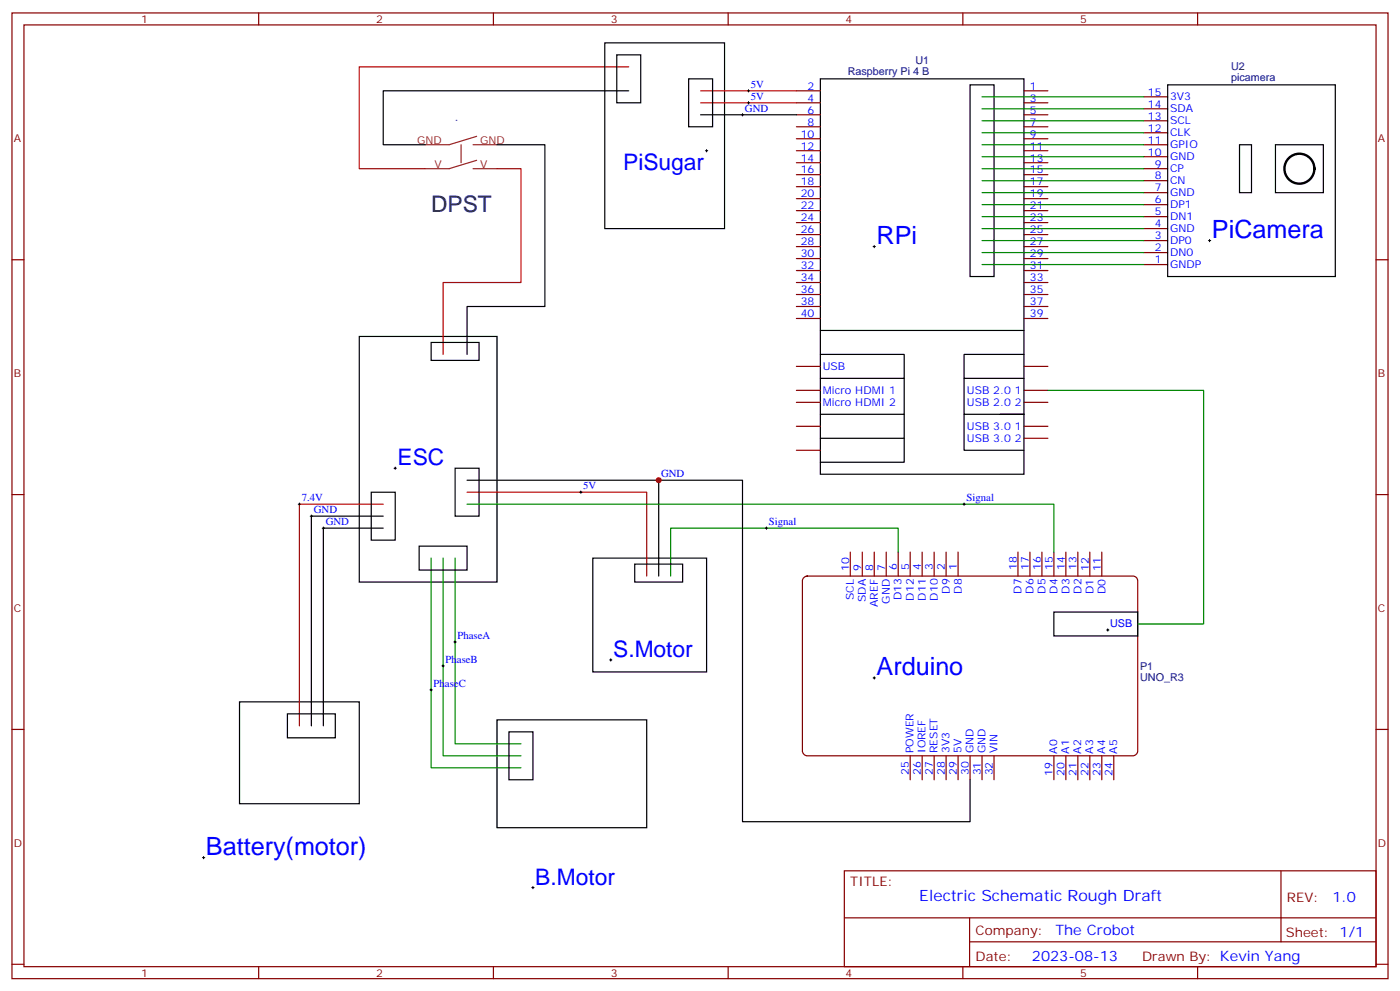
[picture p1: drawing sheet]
<svg xmlns="http://www.w3.org/2000/svg" width="412mm" height="292mm" viewBox="0 0 412 292" stroke-linecap="round" stroke-linejoin="round" font-family="sans-serif">
<g fill="none" stroke="#870000" stroke-width=".35">
<path d="M3.5 3.8h405.4v284.3h-405.4zM7.1 7.3h398.2v277.3h-398.2zM76.2 3.8v3.5M145.3 3.8v3.5M214.5 3.8v3.5M283.6 3.8v3.5M352.8 3.8v3.5M234.6 26.7h7.1M234.6 30.3h7.1M234.6 33.8h7.1M234.6 37.3h7.1M301.6 26.7h7.1"/>
<path d="M301.6 30.3h7.1M301.6 33.8h7.1M301.6 37.3h7.1M336.9 28.5h7.1M336.9 32h7.1M336.9 35.6h7.1M336.9 39.1h7.1M234.6 40.9h7.1M234.6 44.4h7.1M234.6 47.9h7.1M234.6 51.4h7.1M234.6 55h7.1"/>
<path d="M234.6 58.5h7.1M301.6 40.9h7.1M301.6 44.4h7.1M301.6 47.9h7.1M301.6 51.4h7.1M301.6 55h7.1M301.6 58.5h7.1M336.9 42.6h7.1M336.9 46.1h7.1M336.9 49.7h7.1M336.9 53.2h7.1M336.9 56.7h7.1"/>
<path d="M3.5 76.5h3.6M234.6 62h7.1M234.6 65.5h7.1M234.6 69.1h7.1M234.6 72.6h7.1M234.6 76.1h7.1M234.6 79.7h7.1M301.6 62h7.1M301.6 65.5h7.1M301.6 69.1h7.1M301.6 72.6h7.1M301.6 76.1h7.1"/>
<path d="M301.6 79.7h7.1M336.9 60.3h7.1M336.9 63.8h7.1M336.9 67.3h7.1M336.9 70.8h7.1M336.9 74.4h7.1M336.9 77.9h7.1M405.3 76.5h3.6M234.6 83.2h7.1M234.6 86.7h7.1M234.6 90.2h7.1M234.6 93.8h7.1"/>
<path d="M301.6 83.2h7.1M301.6 86.7h7.1M301.6 90.2h7.1M301.6 93.8h7.1M234.6 107.9h7.1M234.6 114.9h7.1M234.6 118.5h7.1M301.6 107.9h7.1M301.6 114.9h7.1M301.6 118.5h7.1M234.6 125.5h7.1M234.6 132.6h7.1"/>
<path d="M301.6 125.5h7.1M301.6 129h7.1M3.5 145.6h3.6M405.3 145.6h3.6M250.5 162.6v7M254 162.6v7M257.5 162.6v7M261.1 162.6v7M264.6 162.6v7M268.1 162.6v7M271.6 162.6v7M275.2 162.6v7"/>
<path d="M278.7 162.6v7M282.2 162.6v7M299.9 162.6v7M303.4 162.6v7M306.9 162.6v7M310.4 162.6v7M314 162.6v7M317.5 162.6v7M321 162.6v7M324.6 162.6v7M3.5 214.8h3.6M405.3 214.8h3.6"/>
<path d="M268.1 222.5v7.1M271.6 222.5v7.1M275.2 222.5v7.1M278.7 222.5v7.1M282.2 222.5v7.1M285.8 222.5v7.1M289.3 222.5v7.1M292.8 222.5v7.1M310.4 222.5v7.1M314 222.5v7.1M317.5 222.5v7.1M321 222.5v7.1"/>
<path d="M324.6 222.5v7.1M328.1 222.5v7.1M248.7 256.4h156.6v28.2h-156.6zM377.3 256.4v20.9M248.7 270.2h156.5M285.6 277.3h119.6M285.6 270.2v14.2M3.5 283.9h3.6M76.2 284.6v3.5M145.3 284.6v3.5M214.5 284.6v3.5M283.6 284.6v3.5"/>
<path d="M352.8 284.6v3.5M405.3 283.9h3.6"/>
</g>
<g fill="none" stroke="#000" stroke-width=".35">
<path d="M178.2 12.6h35.2v54.7h-35.2zM181.7 16.2h7v14.1h-7zM185.2 26.7h-72.3v15.9h12.3M202.8 23.2h7.1v14.1h-7.1zM206.4 33.8h28.2M241.7 23.2h59.9v116.4h-59.9zM285.8 25h7v56.4h-7zM344 25h49.3v56.4h-49.3zM146.4 42.6h14.1v47.6h-22.9v14.2M365.1 42.6h3.6v14.1h-3.6zM375.7 42.6h14.1v14.1h-14.1zM105.8 99.1h40.6v72.3h-40.6z"/>
<path d="M241.7 97.3h59.9M127 100.8h14.1v5.3h-14.1zM241.7 104.4h24.6v7h-24.6M266.3 111.4v10.6h-24.6M284 111.4v10.6h17.6h-7M301.6 104.4h-17.6v7h17.6M134.1 137.9h7v14.1h-7zM241.7 129h24.6M266.3 122v14.1h-24.6M284 122v10.6h17.6M109.4 144.9h7v14.1h-7zM112.9 152h-21.2v61.7"/>
<path d="M112.9 155.5h-17.7v58.2M137.6 141.4h56.4v28.2M194 141.4h24.7v100.5h67.1v-12.3M123.5 160.8h14.1v7.1h-14.1zM174.6 164.3h33.5v33.5h-33.5zM187 166.1h14.1v5.3h-14.1zM310.4 180.2h24.7v7.1h-24.7zM70.6 206.7h35.2v29.9h-35.2zM84.7 210.2h14.1v7h-14.1zM146.4 211.9h44.1v31.8h-44.1zM149.9 215.5h7.1v14.1h-7.1z"/>
</g>
<circle cx="382.8" cy="49.7" r="4.4" fill="none" stroke="#000" stroke-width=".71"/>
<g fill="none" stroke="#008700" stroke-width=".35">
<path d="M289.3 28.5h47.6M289.3 32h47.6M289.3 35.6h47.6M289.3 39.1h47.6M289.3 42.6h47.6M289.3 46.1h47.6M289.3 49.7h47.6M289.3 53.2h47.6M289.3 56.7h47.6M289.3 60.3h47.6M289.3 63.8h47.6M289.3 67.3h47.6"/>
<path d="M289.3 70.8h47.6M289.3 74.4h47.6M289.3 77.9h47.6M308.7 114.9h45.8v68.8h-19.4M137.6 148.4h172.8v14.2M127 164.3v61.8h26.5M130.5 164.3v58.2h23M134.1 164.3v54.7h19.4M264.6 162.6v-7.1h-67v14.1"/>
</g>
<path d="M236.7 170.2l1.1-.6h95.9a1.41 1.41 0 0 1 1.4 1.4v50.1a1.51 1.51 0 0 1-1.4 1.4h-95.9a1.51 1.51 0 0 1-1.4-1.4v-50.1z" fill="none" stroke="#800000" stroke-width=".35"/>
<g fill="none" stroke="#000" stroke-width=".29">
<path d="M218.4 33.8h.7M218.7 33.4v.7M220.1 26.7h.7M220.1 30.3h.7M220.5 26.4v.7M220.5 29.9v.7M207.8 44.4h.7M208.1 44v.7M257.2 72.6h.7M257.5 72.2v.8M356 70.8h.7M356.3 70.5v.7"/>
<path d="M116.1 137.9h.7M116.4 137.5v.7M87.8 148.4h.7M88.2 148.1v.7M91.4 152h.7M91.7 151.6v.7M94.9 155.5h.7M95.2 155.2v.7M170.7 144.9h.7M171.1 144.6v.7M193.7 141.4h.7M194 141v.7"/>
<path d="M225.4 155.5h.7M225.8 155.2v.7M283.6 148.4h.7M284 148.1v.7M130.2 196.1h.7M130.5 195.7v.7M133.7 189h.7M134.1 188.7v.7M179.6 194.3h.7M179.9 194v.7M257.2 199.6h.7M257.5 199.2v.8"/>
<path d="M326 185.5h.7M326.3 185.1v.7M126.6 203.1h.8M127 202.8v.7M59.6 252.5h.7M60 252.2v.7M156.6 261.3h.7M157 261v.7"/>
</g>
<path d="M135.8 42.6v5.3M139.3 42.6h7.1M139.3 49.7h7.1M140.4 47.2l-8.1 2.5h-7.1M140.4 40.1l-8.1 2.5h-7.1" fill="none" stroke="#8c2424" stroke-width=".35"/>
<path d="M185.2 19.7h-79.4v30h19.4M206.4 26.7h28.2M206.4 30.3h28.2M146.4 49.7h7.1v33.5h-23v21.2M112.9 148.4h-24.7v65.3M137.6 144.9h52.9v24.7" fill="none" stroke="#c00" stroke-width=".35"/>
<circle cx="194" cy="141.4" r=".88" fill="#c00"/>
<g font-size="7.4" fill="#00f">
<text x="258.2" y="71.7">RPi</text>
<text x="357" y="70">PiCamera</text>
<text x="258.2" y="198.7">Arduino</text>
<text x="60.7" y="251.6">Battery(motor)</text>
</g>
<g font-size="6.7" fill="#00f">
<text x="183.6" y="50.2">PiSugar</text>
<text x="117.1" y="137">ESC</text>
<text x="180.6" y="193.4">S.Motor</text>
<text x="157.7" y="260.5">B.Motor</text>
</g>
<text font-size="6.7" fill="#000080" x="127" y="62.5">DPST</text>
<text font-size="4.6" fill="#00f" x="270.8" y="265.4">Electric Schematic Rough Draft</text>
<g font-size="4.2" fill="#00f">
<text x="392.5" y="265.7">1.0</text>
<text x="310.9" y="275.2">The Crobot</text>
<text x="304" y="283">2023-08-13</text>
</g>
<g font-size="3.9" fill="#800">
<text x="250.5" y="261">TITLE:</text>
<text x="379.1" y="265.7">REV:</text>
<text x="287.4" y="275.2">Company:</text>
<text x="378.7" y="275.8">Sheet: 1/1</text>
<text x="287.4" y="282.9">Date:</text>
<text x="336.4" y="282.9">Drawn By: Kevin Yang</text>
</g>
<g font-size="3.2" fill="#800">
<text x="41.6" y="6.8">1</text>
<text x="110.8" y="6.8">2</text>
<text x="179.9" y="6.8">3</text>
<text x="249.1" y="6.8">4</text>
<text x="318.2" y="6.8">5</text>
<text x="4.1" y="41.9">A</text>
<text x="405.9" y="41.9">A</text>
<text x="4.1" y="111.1">B</text>
<text x="405.9" y="111.1">B</text>
<text x="4.1" y="180.2">C</text>
<text x="405.9" y="180.2">C</text>
<text x="4.1" y="249.3">D</text>
<text x="405.9" y="249.3">D</text>
<text x="41.6" y="287.6">1</text>
<text x="110.8" y="287.6">2</text>
<text x="179.9" y="287.6">3</text>
<text x="249.1" y="287.6">4</text>
<text x="318.2" y="287.6">5</text>
</g>
<g font-size="3.2" fill="#000080">
<text x="249.7" y="22">Raspberry Pi 4 B</text>
<text x="269.7" y="18.8">U1</text>
<text x="362.7" y="23.7">picamera</text>
<text x="362.7" y="20.6">U2</text>
<text x="134.1" y="35.6">.</text>
<text x="335.8" y="197.2">P1</text>
<text x="335.8" y="200.4">UNO_R3</text>
</g>
<g font-size="3.2" fill="#00f">
<text x="221.2" y="25.9">5V</text>
<text x="221.2" y="29.4">5V</text>
<text x="237.9" y="26.4">2</text>
<text x="237.9" y="29.9">4</text>
<text x="303.4" y="26.4">1</text>
<text x="303.4" y="29.9">3</text>
<text x="338.2" y="28.2">15</text>
<text x="344.7" y="29.6">3V3</text>
<text x="219.4" y="32.9">GND</text>
<text x="237.9" y="33.4">6</text>
<text x="303.4" y="33.4">5</text>
<text x="338.2" y="31.7">14</text>
<text x="338.2" y="35.2">13</text>
<text x="344.7" y="33.1">SDA</text>
<text x="235.9" y="40.5">10</text>
<text x="237.9" y="37">8</text>
<text x="303.4" y="37">7</text>
<text x="303.4" y="40.5">9</text>
<text x="338.2" y="38.7">12</text>
<text x="344.7" y="36.6">SCL</text>
<text x="344.7" y="40.1">CLK</text>
<text x="235.9" y="44">12</text>
<text x="235.9" y="47.6">14</text>
<text x="303.4" y="44">11</text>
<text x="303.4" y="47.6">13</text>
<text x="338.2" y="42.3">11</text>
<text x="338.2" y="45.8">10</text>
<text x="344.7" y="43.7">GPIO</text>
<text x="344.7" y="47.2">GND</text>
<text x="235.9" y="51.1">16</text>
<text x="303.4" y="51.1">15</text>
<text x="340.2" y="49.3">9</text>
<text x="340.2" y="52.8">8</text>
<text x="344.7" y="50.7">CP</text>
<text x="235.9" y="54.6">18</text>
<text x="235.9" y="58.1">20</text>
<text x="303.4" y="54.6">17</text>
<text x="303.4" y="58.1">19</text>
<text x="340.2" y="56.4">7</text>
<text x="340.2" y="59.9">6</text>
<text x="344.7" y="54.3">CN</text>
<text x="344.7" y="57.8">GND</text>
<text x="235.9" y="61.7">22</text>
<text x="235.9" y="65.2">24</text>
<text x="303.4" y="61.7">21</text>
<text x="303.4" y="65.2">23</text>
<text x="340.2" y="63.4">5</text>
<text x="344.7" y="61.3">DP1</text>
<text x="344.7" y="64.8">DN1</text>
<text x="235.9" y="68.7">26</text>
<text x="303.4" y="68.7">25</text>
<text x="340.2" y="67">4</text>
<text x="340.2" y="70.5">3</text>
<text x="344.7" y="68.4">GND</text>
<text x="344.7" y="71.9">DP0</text>
<text x="235.9" y="72.2">28</text>
<text x="235.9" y="75.8">30</text>
<text x="303.4" y="72.2">27</text>
<text x="303.4" y="75.8">29</text>
<text x="340.2" y="74">2</text>
<text x="340.2" y="77.5">1</text>
<text x="344.7" y="75.4">DN0</text>
<text x="235.9" y="79.3">32</text>
<text x="235.9" y="82.8">34</text>
<text x="303.4" y="79.3">31</text>
<text x="303.4" y="82.8">33</text>
<text x="344.7" y="79">GNDP</text>
<text x="235.9" y="86.4">36</text>
<text x="235.9" y="89.9">38</text>
<text x="303.4" y="86.4">35</text>
<text x="303.4" y="89.9">37</text>
<text x="235.9" y="93.4">40</text>
<text x="303.4" y="93.4">39</text>
<text x="242.4" y="108.9">USB</text>
<text x="242.4" y="119.5">Micro HDMI 2</text>
<text x="242.4" y="116">Micro HDMI 1</text>
<text x="284.8" y="116">USB 2.0 1</text>
<text x="284.8" y="119.5">USB 2.0 2</text>
<text x="284.8" y="126.6">USB 3.0 1</text>
<text x="284.8" y="130.1">USB 3.0 2</text>
<text x="194.7" y="140.5">GND</text>
<text x="88.9" y="147.6">7.4V</text>
<text x="171.8" y="144">5V</text>
<text x="284.7" y="147.6">Signal</text>
<text x="92.4" y="151.1">GND</text>
<text x="96" y="154.6">GND</text>
<text x="226.5" y="154.6">Signal</text>
<text x="264.2" y="167.8" transform="rotate(-90 264.2 167.8)">6</text>
<text x="267.8" y="167.9" transform="rotate(-90 267.8 167.9)">5</text>
<text x="271.3" y="167.9" transform="rotate(-90 271.3 167.9)">4</text>
<text x="274.8" y="167.9" transform="rotate(-90 274.8 167.9)">3</text>
<text x="278.3" y="167.9" transform="rotate(-90 278.3 167.9)">2</text>
<text x="281.9" y="167.9" transform="rotate(-90 281.9 167.9)">1</text>
<text x="299.5" y="167.9" transform="rotate(-90 299.5 167.9)">18</text>
<text x="303" y="167.9" transform="rotate(-90 303 167.9)">17</text>
<text x="306.6" y="167.9" transform="rotate(-90 306.6 167.9)">16</text>
<text x="310.1" y="167.9" transform="rotate(-90 310.1 167.9)">15</text>
<text x="313.6" y="167.9" transform="rotate(-90 313.6 167.9)">14</text>
<text x="317.1" y="167.9" transform="rotate(-90 317.1 167.9)">13</text>
<text x="250.1" y="168" transform="rotate(-90 250.1 168)">10</text>
<text x="253.7" y="168" transform="rotate(-90 253.7 168)">9</text>
<text x="257.2" y="168" transform="rotate(-90 257.2 168)">8</text>
<text x="260.7" y="168" transform="rotate(-90 260.7 168)">7</text>
<text x="320.7" y="168" transform="rotate(-90 320.7 168)">12</text>
<text x="324.2" y="168" transform="rotate(-90 324.2 168)">11</text>
<text x="251.6" y="176.6" transform="rotate(-90 251.6 176.6)">SCL</text>
<text x="255.1" y="177.3" transform="rotate(-90 255.1 177.3)">SDA</text>
<text x="258.6" y="178.7" transform="rotate(-90 258.6 178.7)">AREF</text>
<text x="262.1" y="177.8" transform="rotate(-90 262.1 177.8)">GND</text>
<text x="265.6" y="176.7" transform="rotate(-90 265.6 176.7)">D13</text>
<text x="269.2" y="176.8" transform="rotate(-90 269.2 176.8)">D12</text>
<text x="272.7" y="176.8" transform="rotate(-90 272.7 176.8)">D11</text>
<text x="276.2" y="176.8" transform="rotate(-90 276.2 176.8)">D10</text>
<text x="279.8" y="174.8" transform="rotate(-90 279.8 174.8)">D9</text>
<text x="283.3" y="174.8" transform="rotate(-90 283.3 174.8)">D8</text>
<text x="300.9" y="174.8" transform="rotate(-90 300.9 174.8)">D7</text>
<text x="304.4" y="174.8" transform="rotate(-90 304.4 174.8)">D6</text>
<text x="308" y="174.8" transform="rotate(-90 308 174.8)">D5</text>
<text x="311.5" y="174.8" transform="rotate(-90 311.5 174.8)">D4</text>
<text x="315" y="174.8" transform="rotate(-90 315 174.8)">D3</text>
<text x="318.6" y="174.8" transform="rotate(-90 318.6 174.8)">D2</text>
<text x="322.1" y="174.9" transform="rotate(-90 322.1 174.9)">D1</text>
<text x="325.6" y="174.9" transform="rotate(-90 325.6 174.9)">D0</text>
<text x="327" y="184.6">USB</text>
<text x="134.8" y="188.1">PhaseA</text>
<text x="131.2" y="195.2">PhaseB</text>
<text x="127.7" y="202.2">PhaseC</text>
<text x="269.1" y="221.7" transform="rotate(-90 269.1 221.7)">POWER</text>
<text x="272.6" y="221.7" transform="rotate(-90 272.6 221.7)">IOREF</text>
<text x="276.2" y="221.7" transform="rotate(-90 276.2 221.7)">RESET</text>
<text x="279.7" y="221.7" transform="rotate(-90 279.7 221.7)">3V3</text>
<text x="283.2" y="221.7" transform="rotate(-90 283.2 221.7)">5V</text>
<text x="286.8" y="221.7" transform="rotate(-90 286.8 221.7)">GND</text>
<text x="290.3" y="221.8" transform="rotate(-90 290.3 221.8)">GND</text>
<text x="293.9" y="221.8" transform="rotate(-90 293.9 221.8)">VIN</text>
<text x="311.4" y="221.9" transform="rotate(-90 311.4 221.9)">A0</text>
<text x="315" y="221.9" transform="rotate(-90 315 221.9)">A1</text>
<text x="318.5" y="221.9" transform="rotate(-90 318.5 221.9)">A2</text>
<text x="322" y="221.9" transform="rotate(-90 322 221.9)">A3</text>
<text x="325.5" y="221.9" transform="rotate(-90 325.5 221.9)">A4</text>
<text x="329.1" y="221.9" transform="rotate(-90 329.1 221.9)">A5</text>
<text x="267.7" y="228.2" transform="rotate(-90 267.7 228.2)">25</text>
<text x="271.2" y="228.2" transform="rotate(-90 271.2 228.2)">26</text>
<text x="274.8" y="228.2" transform="rotate(-90 274.8 228.2)">27</text>
<text x="278.3" y="228.2" transform="rotate(-90 278.3 228.2)">28</text>
<text x="281.8" y="228.2" transform="rotate(-90 281.8 228.2)">29</text>
<text x="285.3" y="228.2" transform="rotate(-90 285.3 228.2)">30</text>
<text x="288.9" y="228.3" transform="rotate(-90 288.9 228.3)">31</text>
<text x="292.5" y="228.3" transform="rotate(-90 292.5 228.3)">32</text>
<text x="310" y="228.4" transform="rotate(-90 310 228.4)">19</text>
<text x="313.6" y="228.4" transform="rotate(-90 313.6 228.4)">20</text>
<text x="317.1" y="228.4" transform="rotate(-90 317.1 228.4)">21</text>
<text x="320.6" y="228.4" transform="rotate(-90 320.6 228.4)">22</text>
<text x="324.1" y="228.4" transform="rotate(-90 324.1 228.4)">23</text>
<text x="327.7" y="228.4" transform="rotate(-90 327.7 228.4)">24</text>
</g>
<g font-size="3.2" fill="#8d2323">
<text x="122.9" y="42.3">GND</text>
<text x="141.5" y="42.3">GND</text>
<text x="128" y="49.3">V</text>
<text x="141.5" y="49.3">V</text>
</g>
</svg>
